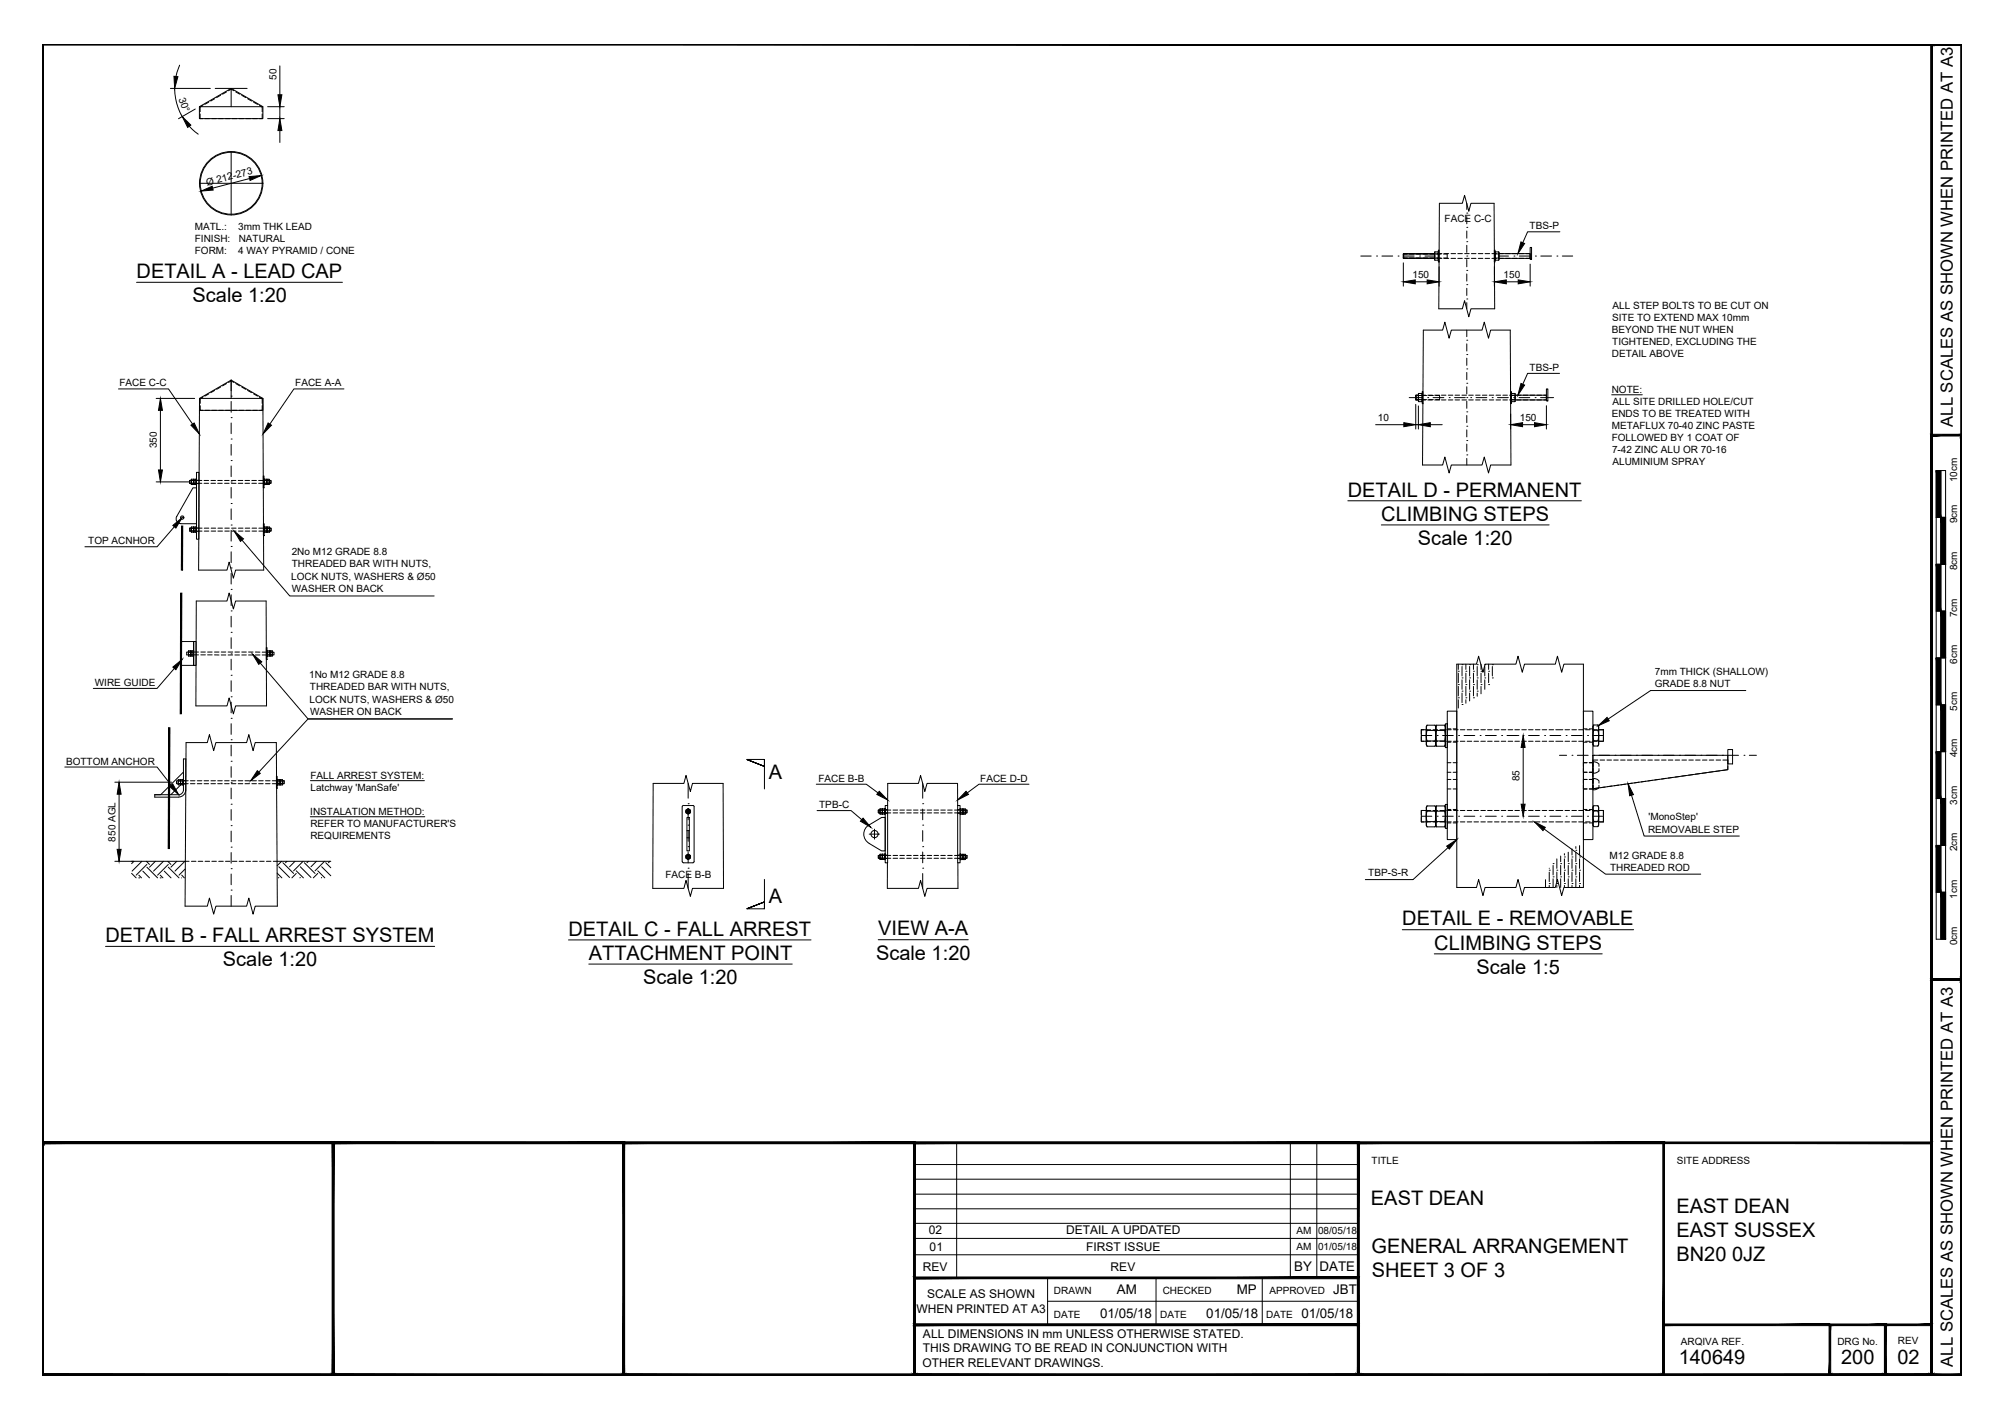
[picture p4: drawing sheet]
<svg xmlns="http://www.w3.org/2000/svg" width="420mm" height="297mm" viewBox="0 0 420 297" stroke-linecap="round" stroke-linejoin="round" font-family="sans-serif">
<!-- layer: TEXT AND DIMENSIONS -->
<g fill="none" stroke="#000" stroke-width=".21">
<path d="M35.7 18.5h8.4M36.6 18.5a11.8 11.8 0 0 0 1.6 5.9M37.6 13.7l-.7 2.3M45.1 18.5h6.7M58.6 13.8v6.1M39.7 26.5l1.8 1.6M40.9 22.8l-3.5 2.1M52.3 37.4l-7.8 2M56.1 24.8h3.4M56.1 22.4h3.4M58.6 22.4v2.4M58.6 27.3v2.5"/>
<path d="M28.6 59.1h43.1M285 53.6h2.2M288.3 53.6h.1M289.4 53.6h2.3M292.8 53.6h.1M293.9 55.1v4.8M293.9 53.6h2.3M296.4 59h2.5M297.3 53.6h.1M298.5 53.6h2.1M301.4 55.9v4M301.5 42.6h4.8l.5-1.7 .8 3.4 .5-1.7h4.8"/>
<path d="M307.2 59.6h.1M307.2 56.6h.1M307.2 53.6h.1M307.2 50.6h.1M307.2 47.6h.1M307.2 44.6h.1M307.2 42.6v1.3M307.2 45.4v1.5M307.2 48.4v1.5M307.2 51.4v1.5M307.2 54.4v1.5M307.2 57.4v1.5"/>
<path d="M313 55.9v4M313.8 53.6h2.2M315.5 59h2.5M317.1 53.6h.1M318.2 53.6h2.3M320.5 55.3v4.6M321.6 53.6h.1M322.7 53.6h2.3M326.1 53.6h.1M326.7 48.6h-6.7l-1.1 2.2M327.2 53.6h2.2M48.4 79.6v2.3"/>
<path d="M298.1 69.2h4.1l.4-1.7 .9 3.3 .5-1.6h6.4l.5-1.7 .9 3.3 .4-1.6h4.1M301.4 64.7h4.9l.5-1.7 .8 3.4 .5-1.7h5M307.2 77.3h.1M307.2 74.3h.1M307.2 71.3h.1M307.2 62.6h.1M307.2 60.4v1.5M307.2 63.4v1.3M307.2 69.2v1.3M307.2 72v1.5M307.2 75v1.5M307.2 78v1.5"/>
<path d="M326.7 78.2h-6.7l-1.1 2.3M24.8 81.5h10.5l5 7.3M32.7 83.5h8.1M33.6 86v12.4M48.4 96.5h.1M48.4 92h.1M48.4 87.5h.1M48.4 83h.1M48.4 84.1v2.3M48.4 88.6v2.2M48.4 93.1v2.3M48.4 97.6v2.2"/>
<path d="M72 81.5h-10.4l-5.1 7.3M288.1 89h5.9M295.2 83.3h2.7M296.5 89h.6M296.5 84.7v5.2M297.1 85v4.9M297.9 97.4h4.3l.4-1.7 .9 3.4 .5-1.7h6.4l.5-1.7 .9 3.4 .4-1.7h4.3M299 83.3h.1M299.6 89h2.5M300.2 83.3h2.2M303.5 83.3h.1M304.7 83.3h2.2"/>
<path d="M307.2 95.3h.1M307.2 92.3h.1M307.2 89.3h.1M307.2 86.3h.1M307.2 83.3h.1M307.2 80.3h.1M307.2 81v1.5M307.2 84v1.5M307.2 87v1.5M307.2 90v1.5M307.2 93v1.5M307.2 96v1.4"/>
<path d="M308 83.3h.1M309.2 83.3h2.2M312.5 83.3h.1M313.7 83.3h2.2M316.4 86.7v3.2M317 83.3h.1M318.2 83.3h2.2M318.9 89h2.5M321.5 83.3h.1M322.7 83.3h2.7M323.9 85v4.9M337.6 82.7h6.4"/>
<path d="M32.7 100.9h7.1M36.5 110.3l-3.6 4.2h-15.1M41.6 119.4h5.9l.5-1.6 .9 3.3 .4-1.7h5.9M48.4 119h.1M48.4 114.5h.1M48.4 110h.1M48.4 105.5h.1M48.4 101h.1M48.4 102.1v2.3M48.4 106.6v2.2M48.4 111.1v2.2M48.4 115.6v2.3"/>
<path d="M50.7 113.1l10 11.7h30.2M282.3 104.9h48.9M289.3 110h35.2M41.1 125.9h6.4l.5-1.7 .9 3.4 .4-1.7h6.4M48.4 137h.1M48.4 132.5h.1M48.4 128h.1M48.4 123.5h.1M48.4 120.1v2.2M48.4 124.6v2.3M48.4 129.1v2.2M48.4 133.6v2.2"/>
<path d="M48.4 138.1v2.2M54.5 138.9l10 11.7h30.3h-30.3l-10.3 11.1M305.1 139.1h4.2l.4-1.6 .9 3.3 .5-1.7h6.4l.5-1.6 .8 3.3 .5-1.7h6.5l.4-1.6 .9 3.3 .5-1.7h4M305.4 139.1v1.1M306.2 139.2h.1M306.2 139.6v2M307 139.1v1.1M307.8 139.2h.1M307.8 139.6v2M308.6 139.1v1.1M309.4 139.2h.1M309.4 139.6v2"/>
<path d="M310.2 139.1v1.1M311 139.2h.1M311 139.6v2M311.8 139.1v1.1M312.6 139.2h.1M312.6 139.6v2M36.5 140l-3.6 4.2h-13.4M39 155.6h4.4l.5-1.7 .9 3.3 .4-1.6h6.5l.4-1.7 .9 3.3 .5-1.6h4.4M41 147.9h6.5l.5-1.7 .9 3.3 .4-1.6h6.5M48.4 159.5h.1M48.4 155h.1M48.4 150.5h.1"/>
<path d="M48.4 146h.1M48.4 141.5h.1M48.4 142.6v2.2M48.4 147.1v2.2M48.4 151.6v2.2M48.4 156.1v2.2M160.1 159.1v1.4l-3.7-1.4 3.7 1.4-3.7-1.4h3.7v6.2M297.7 154.1h2.2M301 154.1h.1M302.1 154.1h2.3M305.4 146.2h.1M305.4 143.4h.1"/>
<path d="M305.4 140.6h.1M305.4 141v2M305.4 143.8v2M305.4 146.6v1.7M305.5 154.1h.1M306.2 147.6h.1M306.2 144.8h.1M306.2 142h.1M306.2 142.4v2M306.2 145.2v2M306.6 154.1h2.3M307 146.2h.1"/>
<path d="M307 143.4h.1M307 140.6h.1M307 141v2M307 143.8v2M307 146.6v.7M307.8 144.8h.1M307.8 142h.1M307.8 142.4v2M307.8 145.2v1.6M308.6 146.2h.1M308.6 143.4h.1M308.6 140.6h.1"/>
<path d="M308.6 141v2M308.6 143.8v2M309.4 144.8h.1M309.4 142h.1M309.4 142.4v2M309.4 145.2v.6M310 154.1h.1M310.2 143.4h.1M310.2 140.6h.1M310.2 141v2M310.2 143.8v1.5M311 142h.1"/>
<path d="M311 142.4v2M311.1 154.1h2.3M311.8 143.4h.1M311.8 140.6h.1M311.8 141v2M312.6 142h.1M314.5 154.1h.1M315.6 154.1h2.3M318 154.1h.1M319 154.1h.1M319 156.6v11.9M320.2 154.1h2.2"/>
<path d="M323.5 154.1h.1M324.6 154.1h2.3M326.6 158.2h1.5M328 154.1h.1M329.1 154.1h2.3M329.3 158.2h.1M330.4 158.2h2.2M332.5 154.1h.1M333.7 154.1h2.1M333.8 158.2h.1M334.9 158.2h2.2M338.3 158.2h.1"/>
<path d="M339.4 158.2h2.2M342.8 158.2h.1M343.9 158.2h2.2M347.3 158.2h.1M348.4 158.2h2.2M351.8 158.2h.1M352.9 158.2h2.2M356.3 158.2h.1M357.4 158.2h2.2M360.8 158.2h.1M361.9 158.2h2.2M365.3 158.2h.1"/>
<path d="M365.7 144.7h-20l-8.9 5.9M366.4 158.2h1.5M13.6 160.7h19.3l3 3.8M24.1 163.9h11.8M24.9 166.4v11.5M48.4 177.5h.1M48.4 173h.1M48.4 168.5h.1M48.4 164h.1M48.4 160.6v2.2M48.4 165.1v2.2M48.4 169.6v2.2"/>
<path d="M48.4 174.1v2.2M48.4 178.6v2.2M65 171.1h24M65 163.5h23.9M136.8 164.1h6.4l.5-1.7 .9 3.4 .4-1.7h6.5M143.6 179.5h1M143.6 170h1M144.1 177.4h.1M144.1 172.8h.1M144.1 168.4h.1M144.1 164.1v3.1M144.1 169.5v2.2"/>
<path d="M144.1 174v2.2M144.1 178.5v2.2M171 164.3h10.4l2.5 1.8M171.1 169.8h7.2l2.2 1.9M182.1 174.7h2.1M183.2 173.7v2.1M185.9 164.1h6.5l.4-1.7 .9 3.4 .5-1.7h6.4M193.3 177.4h.1M193.3 172.8h.1M193.3 168.4h.1M193.3 164.1v3.1M193.3 169.5v2.2"/>
<path d="M193.3 174v2.2M193.3 178.5v2.2M215.5 164.3h-10.5l-2.4 1.8M297.7 171h2.2M301 171h.1M302.1 171h2.3M303.3 177.6l-7.3 6.7h-10M305.5 171h.1M306.6 171h2.3M310 171h.1M311.1 171h2.3M314.5 171h.1"/>
<path d="M315.6 171h2.3M318 171h.1M319 171h.1M320.2 171h2.2M323.4 173.7l12.9 9.4h19.9M323.5 171h.1M324.6 171h2.3M326.1 179.9v2M326.9 179.3v1.2M327.7 179.5h.1M327.7 178.8v.3M327.7 179.9v2"/>
<path d="M328 171h.1M328.5 178.5v2M329.1 171h2.3M329.3 179.5h.1M329.3 177.8v1.3M329.3 179.9v2M330.1 178.1h.1M330.1 177.3v.4M330.1 178.5v2M330.8 179.5h.1M330.8 177.1v2M330.8 179.9v2"/>
<path d="M332.5 171h.1M333.7 171h2.1M341.7 166.6l2.7 8.5h19.9M22.1 198.2h68.9M24.1 180.4h14.7M27.6 182.9l.9 1M28.1 180.4l-.5 .5M29.1 183.9h.1M29.1 183.3l.5 .6M29.7 180.4l-2 2.1M29.9 182.5l1.4 1.4M30.7 180.4l.6 .7"/>
<path d="M30.8 181.7l2.2 2.2M30.8 181.1l-2.3 2.2M32.5 180.4l-1.2 1.3M33.6 183.9h.1M33.6 183.3l.5 .6M34.2 180.4l-2 2.1M34.4 182.5l1.4 1.4M35.1 180.4l.7 .7M35.2 181.7l2.3 2.2M35.2 181.1l-2.2 2.2M37 180.4l-1.2 1.3M38 183.9h.1"/>
<path d="M38.1 183.3l.5 .6M38.7 180.4l-2.1 2.1M38.8 189.8h4.6l.5-1.7 .9 3.4 .4-1.7h6.5l.4-1.7 .9 3.4 .5-1.7h4.6M38.8 182l-1.3 1.3M48.4 186.5h.1M48.4 182h.1M48.4 183.1v2.2M48.4 187.6v2.2M58 180.4h11.3M58 182.9l1 1M58.4 183.8l-.1 .1M58.4 181.6l2.2 2.2"/>
<path d="M59 180.4l-1 1M59.3 180.7l2.2 2.3M60.1 180.4l-.3 .3M61.8 180.4l-1.2 1.2M62 183l-.9 .9M62 182.4l1.5 1.5M62.9 183.8l-.1 .1M62.9 181.6l2.2 2.2M63.5 180.4l-2 2M63.7 180.7l2.3 2.3M64.6 180.4l-.3 .3M66.3 180.4l-1.2 1.2"/>
<path d="M66.6 183l-1 .9M66.6 182.4l1.4 1.5M67.4 183.8l-.1 .1M67.4 181.6l1.9 1.9M68 180.4l-2 2M68.2 180.7l1.1 1.1M69.1 180.4l-.3 .3M119.1 196.9h50.8M136.7 186.1h6.5l.5-1.7 .9 3.4 .4-1.7h6.5M144.1 181.9h.1M144.1 183v3.1M160.1 184.2v6.2h-3.7l3.7-1.5-3.7 1.5 3.7-1.5v1.5"/>
<path d="M183.9 196.9h18.9M185.9 186.1h6.5l.4-1.7 .9 3.4 .5-1.7h6.4M193.3 181.9h.1M193.3 183v3.1M293.7 194.8h48.5M300.4 199.8h35.2M305.1 185.9h4.2l.4-1.7 .9 3.4 .5-1.7h6.4l.5-1.7 .8 3.4 .5-1.7h6.5l.4-1.7 .9 3.4 .5-1.7h4M323.7 184.3v1.6M324.5 185.1h.1M324.5 182.3h.1M324.5 181.9h.1M324.5 182.7v2"/>
<path d="M324.5 185.5v.4M325.3 183.7h.1M325.3 180.9h.1M325.3 181.3v2M325.3 184.1v1.8M326.1 185.1h.1M326.1 182.3h.1M326.1 182.7v2M326.1 185.5v.4M326.9 183.7h.1M326.9 180.9h.1M326.9 181.3v2"/>
<path d="M326.9 184.1v1.8M327.7 185.1h.1M327.7 182.3h.1M327.7 182.7v2M327.7 185.5v.4M328.5 183.7h.1M328.5 180.9h.1M328.5 181.3v2M328.5 184.1v1.8M329.3 185.1h.1M329.3 182.3h.1M329.3 182.7v2"/>
<path d="M329.3 185.5v.4M330.1 183.7h.1M330.1 180.9h.1M330.1 181.3v2M330.1 184.1v1.8M330.8 185.1h.1M330.8 182.3h.1M330.8 182.7v2M330.8 185.5v.4M123.3 202h42.6"/>
</g>
<!-- layer: MEDIUM THICKNESS -->
<path d="M301.5 42.6l-.1 22.1M312.9 42.6l.2 22.1M298.1 69.2l-.2 28.2M316.3 69.2l.2 28.2M41.8 83.5l-.2 35.9M55.1 83.5l.1 35.9M41.1 125.9l-.1 22M55.7 125.9l.1 22M305.1 139.1v46.8M331.6 139.1v46.8M39 155.6l-.2 34.2M57.9 155.6l.2 34.2" fill="none" stroke="#000" stroke-width=".21"/>
<!-- layer: PROPOSED OTHER USER 1 - HIDDEN -->
<g fill="none" stroke="#000" stroke-width=".21">
<path d="M46.2 20l-.8 .4M47.4 19.3l-.8 .4M47.8 19l.6-.3 .6 .3M49.4 19.3l.8 .4M50.6 20l.9 .4M41.9 23.9v.9h.6M42.5 22.1l-.6 .3v1M42.9 24.8h1M43.7 21.4l-.8 .5M44.4 24.8h.9M45 20.7l-.9 .5M45.8 24.8h.9"/>
<path d="M47.2 24.8h1M48.6 24.8h1M50.1 24.8h.9M51.5 24.8h1M51.9 20.7l.8 .5M52.9 24.8h1M53.1 21.4l.8 .5M54.3 22.1l.6 .3v1M54.9 23.9v.9h-.5M293.9 54.1h1M293.9 54.1h.8M293.9 53.2h.8"/>
<path d="M294.9 53.1h-.9l-.1 1M295.2 54.1h.9M295.2 53.2h.9M295.3 54.1h1M295.3 53.1h1M296.6 54.1h1M296.6 53.2h1M296.8 54.1h.9M296.8 53.1h.9M298 54.1h1M298 53.2h1M298.2 54.1h1"/>
<path d="M298.2 53.1h1M299.5 54.1h.9M299.5 53.2h.9M299.6 54.1h1M299.6 53.1h1M300.9 54.1h.9M300.9 53.2h.9M301.1 54.1h.9M301.1 53.1h.9M302.3 54.1h.8M302.3 53.2h.8M302.5 54.1h.9"/>
<path d="M302.5 53.1h.9M303.1 53.1v1M303.9 54.1h1M303.9 53.1h1M305.3 54.1h1M305.3 53.1h1M306.8 54.1h.9M306.8 53.1h.9M308.2 54.1h.9M308.2 53.1h.9M309.6 54.1h1M309.6 53.1h1"/>
<path d="M311.1 54.1h.9M311.1 53.1h.9M312.5 54.1h.9M312.5 53.1h.9M313.9 54.1h1M313.9 53.1h1M315.3 54.1h1M315.3 53.1h1M316.8 54.1h.9M316.8 53.1h.9M318.2 54.1h1M318.2 53.1h1"/>
<path d="M319.6 53.1h.9v1h-.9M41.9 85v1h.6M42.5 83.2l-.6 .3v1M43 86h.9M43.7 82.5l-.8 .5M44.4 86h.9M45 81.8l-.9 .5M45.8 86h1M46.2 81.1l-.8 .5M47.2 86h1M47.4 80.3l-.8 .5M47.9 80.1l.5-.3 .6 .3"/>
<path d="M48.7 86h.9M49.4 80.3l.8 .5M50.1 86h.9M50.6 81.1l.9 .5M51.5 86h1M51.9 81.8l.8 .5M52.9 86h1M53.1 82.5l.8 .5M54.3 83.2l.6 .3v1M54.9 85v1h-.5M296.5 83.7l.6 .1M296.5 83.7h.9"/>
<path d="M296.5 82.8h.9M297.1 82.8h-.6v.9M297.6 83.8h1M297.6 82.8h1M297.8 83.7h1M297.8 82.8h1M299 83.8h1M299 82.8h1M299.3 83.7h.9M299.3 82.8h.9M300.5 83.8h.9M300.5 82.8h.9"/>
<path d="M300.7 83.7h.8M300.7 82.8h.8M301.5 82.8v1M301.9 83.8h1M301.9 82.8h1M303.3 83.8h1M303.3 82.8h1M304.8 83.8h.9M304.8 82.8h.9M306.2 83.8h1M306.2 82.8h1M307.6 83.8h1"/>
<path d="M307.6 82.8h1M309.1 83.8h.9M309.1 82.8h.9M310.5 83.8h.9M310.5 82.8h.9M311.9 83.8h1M311.9 82.8h1M313.3 83.8h1M313.3 82.8h1M314.8 83.8h.9M314.8 82.8h.9M316.2 83.8h.9"/>
<path d="M316.2 82.8h.9M317.6 83.8h1M317.6 82.8h1M319.1 83.8h.9M319.1 82.8h.9M320.5 83.8h.9M320.5 82.8h.9M321.9 83.8h1M321.9 82.8h1M323.3 82.8h.6v1h-.6M40.8 100.6h-1.1v.6h1.1M40.9 110.6h-1.2v.7h1.2"/>
<path d="M41.2 110.6h.5M41.2 100.6h.5M41.2 101.3h.5M41.3 100.6h1M41.3 101.2h1M41.4 110.6h.9M42.3 111.3h-1.1M42.7 100.6h1M42.7 101.2h1M42.8 111.3h.9M42.8 110.6h.9M44.2 100.6h.9"/>
<path d="M44.2 101.2h.9M44.2 111.3h1M44.2 110.6h1M45.6 100.6h1M45.6 101.2h1M45.6 111.3h1M45.6 110.6h1M47 100.6h1M47 101.2h1M47.1 111.3h.9M47.1 110.6h.9M48.5 100.6h.9"/>
<path d="M48.5 101.2h.9M48.5 111.3h1M48.5 110.6h1M49.9 100.6h.9M49.9 101.2h.9M49.9 111.3h1M49.9 110.6h1M51.3 100.6h1M51.3 101.2h1M51.4 111.3h.9M51.4 110.6h.9M52.8 100.6h.9"/>
<path d="M52.8 101.2h.9M52.8 111.3h.9M52.8 110.6h.9M54.2 100.6h.9M54.2 101.2h.9M54.2 111.3h1M54.2 110.6h1M55.6 100.6h1.2v.6h-1.2M55.7 110.6h1.1v.7h-1.1M40.2 136.6h-1.1v.6h1.1M40.6 136.6h1M40.6 137.2h1"/>
<path d="M42.1 136.6h.9M42.1 137.2h.9M43.5 136.6h.9M43.5 137.2h.9M44.9 136.6h1M44.9 137.2h1M46.3 136.6h1M46.3 137.2h1M47.8 136.6h.9M47.8 137.2h.9M49.2 136.6h1M49.2 137.2h1"/>
<path d="M50.6 136.6h1M50.6 137.2h1M52.1 136.6h.9M52.1 137.2h.9M53.5 136.6h.9M53.5 137.2h.9M54.9 136.6h1M54.9 137.2h1M56.4 136.6h1v.6h-1M297.7 154.3v1h.5M298.2 152.9h-.5v.9M298.7 152.9h1"/>
<path d="M298.7 155.3h1M300.2 152.9h.9M300.2 155.3h.9M301.6 152.9h.9M301.6 155.3h.9M303 152.9h1M303 155.3h1M303.1 152.7h.8M303.1 155.5h.8M303.1 159.8h.8M304.4 152.7h.7M304.4 155.5h.7"/>
<path d="M304.4 159.8h.7M304.4 152.9h1M304.4 155.3h1M305.9 152.9h.9M305.9 155.3h.9M307.3 152.9h1M307.3 155.3h1M308.7 152.9h1M308.7 155.3h1M310.2 152.9h.9M310.2 155.3h.9M311.6 152.9h.9"/>
<path d="M311.6 155.3h.9M313 152.9h1M313 155.3h1M314.4 152.9h1M314.4 155.3h1M315.9 152.9h.9M315.9 155.3h.9M317.3 152.9h.9M317.3 155.3h.9M318.7 152.9h1M318.7 155.3h1M320.2 152.9h.9"/>
<path d="M320.2 155.3h.9M321.6 152.9h.9M321.6 155.3h.9M323 152.9h1M323 155.3h1M324.4 152.9h1M324.4 155.3h1M325.9 152.9h1.4M325.9 155.3h1.4M327.8 152.9h.9M327.8 155.3h.9M329.2 152.9h1"/>
<path d="M329.2 155.3h1M330.7 152.9h.9M330.7 155.3h.9M331.6 159.8h.8h-.8v.7M331.6 152.7h.8M331.6 155.5h.8M332.1 152.9h.9M332.1 155.3h.9M332.9 152.7h.7M332.9 155.5h.7M332.9 159.8h.7v1.5M333.5 152.9h1"/>
<path d="M333.5 155.3h1M334.7 159.2h-1.1v.7M334.9 152.9h.9v.9M335.1 159.2h1M335.8 154.3v1h-.9M336.6 159.2h.9M338 159.2h.9M339.4 159.2h1M340.9 159.2h.9M342.3 159.2h.9M343.7 159.2h1M345.2 159.2h.9"/>
<path d="M346.6 159.2h.9M348 159.2h1M349.4 159.2h1M350.9 159.2h.9M352.3 159.2h.9M353.7 159.2h1M355.1 159.2h1M356.6 159.2h.9M358 159.2h1M359.4 159.2h1M360.9 159.2h1v.8M38 163.6h-1v.6h1"/>
<path d="M38.4 163.5l1 .1M38.4 164.2h.5M38.5 164.2h.9M39.9 163.6h.9M39.9 164.2h.9M41.3 163.6h1M41.3 164.2h1M42.7 163.6h1M42.7 164.2h1M44.2 163.6h.9M44.2 164.2h.9M45.6 163.6h1"/>
<path d="M45.6 164.2h1M47 163.6h1M47 164.2h1M48.5 163.6h.9M48.5 164.2h.9M49.9 163.6h.9M49.9 164.2h.9M51.3 163.6h1M51.3 164.2h1M52.8 163.6h.9M52.8 164.2h.9M54.2 163.6h.9"/>
<path d="M54.2 164.2h.9M55.6 163.6h1M55.6 164.2h1M57 163.6h1M57 164.2h1M58.5 163.6h1v.6h-1M143.9 174h.5M143.9 175.5h.5M185.2 179.2h-1.2v.6h1.2M185.2 169.7h-1.2v.6h1.2M185.4 169.6h.5M185.4 170.3h.5"/>
<path d="M185.4 179.1h.5M185.6 179.2h1M185.6 170.3h1M185.6 169.7h1M186.6 179.8h-1.2M187.1 179.8h.9M187.1 179.2h.9M187.1 170.3h.9M187.1 169.7h.9M188.5 179.8h.9M188.5 179.2h.9M188.5 170.3h.9"/>
<path d="M188.5 169.7h.9M189.9 179.8h1M189.9 179.2h1M189.9 170.3h1M189.9 169.7h1M191.3 179.8h1M191.3 179.2h1M191.3 170.3h1M191.3 169.7h1M192.8 179.8h.9M192.8 179.2h.9M192.8 170.3h.9"/>
<path d="M192.8 169.7h.9M194.2 179.8h.9M194.2 179.2h.9M194.2 170.3h.9M194.2 169.7h.9M195.6 179.8h1M195.6 179.2h1M195.6 170.3h1M195.6 169.7h1M197 179.8h1M197 179.2h1M197 170.3h1"/>
<path d="M197 169.7h1M198.5 179.8h.9M198.5 179.2h.9M198.5 170.3h.9M198.5 169.7h.9M199.9 179.8h1.2M199.9 179.2h1M199.9 170.3h1M199.9 169.7h1M200.6 169.6h.5M200.6 170.3h.5M200.6 179.1h.5"/>
<path d="M201.3 179.2h1.2v.6h-1.2M201.3 169.7h1.2v.6h-1.2M297.7 171.2v1h.5M298.2 169.8h-.5v.9M298.7 169.8h1M298.7 172.2h1M300.2 169.8h.9M300.2 172.2h.9M301.6 169.8h.9M301.6 172.2h.9M303 169.8h1M303 172.2h1"/>
<path d="M303.1 172.4h.8M303.1 169.6h.8M303.1 165.3h.8M303.1 163.3h.8M303.1 161.8h.8M304.4 172.4h.7M304.4 169.6h.7M304.4 165.3h.7M304.4 163.3h.7M304.4 161.8h.7M304.4 169.8h1M304.4 172.2h1"/>
<path d="M305.9 169.8h.9M305.9 172.2h.9M307.3 169.8h1M307.3 172.2h1M308.7 169.8h1M308.7 172.2h1M310.2 169.8h.9M310.2 172.2h.9M311.6 169.8h.9M311.6 172.2h.9M313 169.8h1M313 172.2h1"/>
<path d="M314.4 169.8h1M314.4 172.2h1M315.9 169.8h.9M315.9 172.2h.9M317.3 169.8h.9M317.3 172.2h.9M318.7 169.8h1M318.7 172.2h1M320.2 169.8h.9M320.2 172.2h.9M321.6 169.8h.9M321.6 172.2h.9"/>
<path d="M323 169.8h1M323 172.2h1M324.4 169.8h1M324.4 172.2h1M325.9 169.8h1.4M325.9 172.2h1.4M327.8 169.8h.9M327.8 172.2h.9M329.2 169.8h1M329.2 172.2h1M330.7 169.8h.9M330.7 172.2h.9"/>
<path d="M331.6 161v.8h.8h-.8M331.6 164.5v.8h.8h-.8M331.6 163.3h.8h-.8v.7M331.6 172.4h.8M331.6 169.6h.8M332.1 169.8h.9M332.1 172.2h.9M332.9 172.4h.7M332.9 169.6h.7M332.9 163.3h.7M333.5 169.8h1M333.5 172.2h1"/>
<path d="M333.6 164.6v.6l1.2-.1M333.6 160.5v-.9l1.1 .3 .2 .1v.5M333.6 164v-.9l1.1 .3 .2 .2v.4M333.6 161.8v.9M333.6 163.2v.9M334.9 161a.88 .88 0 0 1-1 1h-.3v-1v.8h-.7h.7M334.9 164.5v.5l-.7 .4-.6 .1v-1v.8h-.7h.7M334.9 169.8h.9v.9M335.8 171.2v1h-.9M336.2 164.9l-.9 .1M337.6 164.7l-.9 .1M339 164.5l-.9 .1"/>
<path d="M340.5 164.3l-1 .1M341.9 164.1l-1 .1M343.3 163.9l-1 .1M344.7 163.7l-.9 .1M346.1 163.4l-.9 .2M347.5 163.3l-.9 .1M348.9 163l-.9 .2M350.4 162.9l-1 .1M351.8 162.7l-1 .1M353.2 162.5l-1 .1M354.6 162.3l-.9 .1M356 162.1l-.9 .1"/>
<path d="M357.4 161.9l-.9 .1M358.8 161.6l-.9 .2M360.3 161.5l-1 .1M361.9 160.5v.7l-1.2 .2M38.8 180.4h.8M40.1 180.4h.9M41.5 180.4h1M43 180.4h.9M44.4 180.4h.9M45.8 180.4h1M47.2 180.4h1M48.7 180.4h.9"/>
<path d="M50.1 180.4h.9M51.5 180.4h1M52.9 180.4h1M54.4 180.4h.9M55.8 180.4h1M57.2 180.4h.8"/>
</g>
<!-- layer: PROPOSED OTHER USER 1 -->
<g fill="none" stroke="#000" stroke-width=".21">
<path d="M48.4 18.5v3.9M41.8 22.4l6.6-3.9 6.7 3.9v2.4h-13.3zM41.8 38.4h13.3M41.8 22.4h13.3M48.4 31.8v13.2M293.9 54.1h.1M294 53.2h6.5v.9h-6.5zM294 53.1v1h6.5M294 53.1v1M294 53.1h6.5M300.6 53.2h.6l.1 .3-.1 .6h-.6M300.6 52.8l.7 .1-.1 1.6h-.6l-.1-.1z"/>
<path d="M300.6 53.2v.9M300.6 52.7v.5M300.6 54.1v.4M301.2 52.7v.5M301.2 54.1v.4M301.3 52.4h.1v2.5h-.1zM313 52.4h.1v2.5h-.1zM313.2 53.2h.7v.3v.6h-.7M313.2 52.8l.8 .1-.1 1.6h-.7l-.1-.1zM313.2 52.7v.5M313.2 54.1v.4M313.2 53.2v.9"/>
<path d="M313.9 52.7v.5M313.9 54.1v.4M314 53.1h6.5v1h-6.5zM320.5 51.8h.3v2.5h-.3zM48.4 79.6v3.9M41.2 99h.5v13.9h-.5zM41.8 83.5l6.6-3.9 6.7 3.9v2.5h-13.3zM41.8 83.5h13.3M55.1 99.7h.2v2.5h-.2zM296.5 83.7h.1M296.6 82.8h.5v.9h-.5zM296.6 82.8l-.1 .9 .6 .1"/>
<path d="M296.6 82.8v1M296.6 82.8h.5M297.1 82.4l.8 .1v1.5l-.8 .1M297.1 82.4v1.7M297.1 82.8h.7M297.1 82.8v.9h.7M297.1 82.4v.4M297.1 83.7v.4M297.8 82.4v1.3M297.8 83.7v.4M297.9 82h.1v2.5h-.1zM316.4 82h.2v2.5h-.2z"/>
<path d="M316.6 82.4h.7M316.6 84.1h.7M316.6 82.4v1.7M316.6 82.8v.9h.7M316.6 82.4v.4M316.6 83.7v.4M317.3 82.4v1.7M317.3 82.4v.4h-.7M317.3 83.7v.4M317.3 82.8v.9M317.3 82.8h6.6v1h-6.6zM323.9 81.5h.3v2.5h-.3z"/>
<path d="M37.9 109.7a1 1 0 0 1-.9-1.5l3.4-6h.8v7.5h-3.3M39.7 100.6h.4v.6h-.4zM39.7 110.6h.4v.7h-.4zM40.1 110.4h.4M40.1 111.5h.4M40.1 111.2h.4M40.1 100.4h.4M40.1 101.5h.4M40.1 101.2h.4M40.1 100.4v1.1M40.1 110.4v1.1M40.1 111.2v-.5h.4v.5"/>
<path d="M40.1 100.7v.5M40.1 110.4v.3M40.1 111.2v.3M40.1 100.4v.3h.4v-.3M40.1 101.2v.3M40.5 110.4v.3M40.5 111.2v.3M40.5 101.2v.3M40.5 110.4l.1 .1M40.5 100.4l.1 .1M40.5 100.7v.5M40.6 100.5v.9"/>
<path d="M40.6 110.5v.9M40.6 111.4l-.1 .1M40.6 101.4v.1M40.6 101.4l-.1 .1M40.6 111.4v.1M40.6 110.7h.4v.5M40.6 110.4h.4M40.6 111.5h.4M40.6 100.4h.4M40.6 101.5h.4M40.6 100.4v.1M40.6 110.4v.1"/>
<path d="M40.6 100.4v.3h.4v-.3M40.6 110.4v.3M40.6 100.7v.5M40.6 110.7v.5M41 101.2v.3M41 110.4v.3M41 111.2v.3M41 101.2h-.4v.3M41 111.2h-.4v.3M41 100.4v1.1M41 110.4v1.1M41 100.7v.5"/>
<path d="M41.1 100.3l.1 1.3zM41.1 110.3l.1 1.3zM55.2 109.7h.1v2.5h-.1zM55.3 100.3l.1 1.3zM55.3 110.3l.1 1.3zM55.4 100.7h.4M55.4 101.2h.4M55.4 100.7v.8M55.4 100.4v.3M55.5 110.7h.4v.5M55.5 111.2h.4M55.5 110.7v.8"/>
<path d="M55.5 110.4v.3M55.8 100.7l.1 .8M55.9 100.4v.3M55.9 110.4v.3M55.9 111.2v.3M55.9 100.5h-.5v.9h.5M55.9 110.4l-.5 .1v.9l.5 .1M55.9 110.4v.1M55.9 100.5v.9M55.9 101.4l.5 .1M55.9 110.5v.9M55.9 111.4v.1"/>
<path d="M55.9 111.4l.1 .1M55.9 101.2h.5M56 100.7v.8M56 100.4v.3M56 110.4h.4M56 111.5h.4M56 111.2h.4M56 110.4l-.1 .1M56 110.4v.3M56 111.2v.3M56 111.2v-.5h.4v.5M56.4 100.4v.3h-.5"/>
<path d="M56.4 101.2v.3M56.4 100.4l-.5 .1M56.4 100.4v1.1M56.4 100.7v.5M56.4 110.4v.3M56.4 111.2v.3M56.4 100.6h.4v.6h-.4zM56.4 110.4v1.1M56.4 110.6h.4v.7h-.4zM37.9 134.4h2.7v5h-2.7zM39.5 136.3v1.1h.5M39.5 136.3h.4"/>
<path d="M39.5 136.3v.3h.4M39.5 136.6v.5M39.9 136.3v.3M39.9 137.1v.3M39.9 137.2l-.4-.1v.3M39.9 136.3l.1 .1M39.9 136.6v.5M40 136.4v1M40 136.6v.5M40 136.3h.4M40 136.6h.4M40 137.2h.4"/>
<path d="M40 136.3v.1M40 136.3v.3M40 137.1v.3M40.4 136.3l.1 1.1h-.5M40.4 136.6v.5M40.4 136.3v.3M40.4 137.1v.3M40.5 136.3h.1v1.2h-.1zM40.6 134.4h.5v5h-.5zM55.8 135.7h.1v2.5h-.1zM55.9 136.3h.1v1.2h-.1zM56.1 136.3h.4"/>
<path d="M56.1 136.6h.4M56.1 136.3l-.1 1.1h.5M56.1 137.2h.4M56.1 136.3v.3M56.1 137.1v.3M56.1 136.6v.5M56.5 136.3v.3M56.5 137.1v.3M56.5 136.3v.1M56.5 136.6v.5M56.5 136.4v1M56.6 136.6v.5"/>
<path d="M56.6 136.6h.4v.4v.1l-.4 .1M56.6 136.3l.4 .1v1h-.5M56.6 136.3l-.1 .1M56.6 136.3v.3M56.6 137.1v.3M57 136.3v.3M57 137.1v.3M297.7 152.9h1v2.4h-1zM298.9 151.9a.96 .96 0 0 0 0 1.1M298.9 155.2a.96 .96 0 0 0 0 1.1M300.6 153h-1.7l-.2 .9 .2 1.3h1.7M300.6 151.9h-1.7l-.2 .3v3.8l.2 .3h1.7"/>
<path d="M300.6 151.9l.1 .3M300.6 153l.1 .9-.1 1.3M300.6 151.9a.96 .96 0 0 1 0 1.1M300.6 155.2a.96 .96 0 0 1 0 1.1M300.7 152.2v3.8M300.7 156l.2 .3h1.7M300.7 156l-.1 .3M300.9 153h1.7M300.9 155.2h1.7M300.9 151.9a.98 .98 0 0 0 0 1.1l-.2 1.3a1.54 1.54 0 0 1 0 1.5l.2 .5M302.6 153l.1 .9-.1 1.3M302.6 151.9l.1 .3v3.8l-.1 .3"/>
<path d="M302.6 151.9h-1.7l-.2 .3M302.6 151.9a.96 .96 0 0 1 0 1.1M302.6 155.2a.96 .96 0 0 1 0 1.1M302.7 151.6h.4v5h-.4zM303.1 149h2v26.9h-2zM331.6 149h2v26.9h-2zM333.6 158.2h28.3v3l-28.3 4zM333.8 151.9h.9M333.8 153h.9M333.8 156.3h.9M333.8 155.2h.9M333.8 151.9l-.2 .3v3.8l.2 .3"/>
<path d="M333.8 151.9a.96 .96 0 0 0 0 1.1M333.8 155.2a.96 .96 0 0 0 0 1.1M333.8 153l-.1 .8 .1 1.4M334.7 153l.1 .8-.1 1.4M334.7 151.9l.1 .3v3.8l-.1 .3M334.7 151.9a.96 .96 0 0 1 0 1.1M334.7 155.2a.96 .96 0 0 1 0 1.1M334.8 152.9h1v2.4h-1zM361.9 157h1v3h-1zM32.4 166.5v.5h5M32.4 166.5h5M37.4 163.6v.5"/>
<path d="M37.4 163.6h.4v.3v.2h-.4M37.4 163.3l.4 .1M37.4 163.3v1.1M37.4 163.3v.3M37.4 164.1v.3M37.4 166.5a1.01 1.01 0 0 0 1-1v-6.5h.5v6.5a1.49 1.49 0 0 1-1.5 1.5M37.8 163.3v.3M37.8 164.1v.3M37.8 164.3l-.4 .1M37.8 163.4v.9M37.8 164.3l.1 .1M37.9 163.3h.4"/>
<path d="M37.9 163.6h.4M37.9 164.4h.4M37.9 163.3l-.1 .1M37.9 164.1h.4M37.9 163.6v.5M37.9 163.3v.3M37.9 164.1v.3M38.3 163.3v.3M38.3 164.1v.3M38.3 163.3v1.1M38.3 163.6v.5M38.3 163.2h.1v1.3h-.1z"/>
<path d="M38.4 161.7l-4.7 4.8h-1.3M38.4 163.9l-2.6 2.6M57.9 162.6h.1v2.5h-.1zM58 163.3h.2v1.2h-.2zM58.2 163.6h.4M58.2 164.1h.4M58.2 163.3v1.1M58.6 163.3v.3M58.6 164.1v.3M58.6 163.3l-.4 .1v1h.4M58.6 163.3l.1 .1M58.6 163.6v.5"/>
<path d="M58.7 163.4v1M58.7 164.4h-.1M58.7 164.4h.1M58.7 163.3h.4M58.7 163.6h.4M58.7 164.4h.4M58.7 164.1h.4M58.7 163.3v.1M58.7 163.3v.3M58.7 164.1v.3M58.7 163.6v.5M59.1 163.3v1.1"/>
<path d="M59.1 163.3v.3M59.1 164.1v.3M59.1 163.6v.5M59.1 163.6h.4v.6h-.4zM143.1 168.7h2M143.1 168.7l-.2 .3v11.5l.2 .2M143.6 169.7l.5-.3 .5 .3v.6l-.5 .2-.5-.2zM143.6 179.2l.5-.3 .5 .3v.6l-.5 .2-.5-.2zM143.9 171.2h.5v7h-.5zM144.3 169.7a.35 .35 0 0 0-.5 .2 .35 .35 0 0 0 .4 .4 .35 .35 0 0 0 .3-.5M144.3 179.2a.35 .35 0 0 0-.5 .2 .35 .35 0 0 0 .4 .4 .35 .35 0 0 0 .3-.5M145.1 168.7l.3 .3v11.5l-.3 .2"/>
<path d="M181.7 173.1l3-1.9h.7v7h-.7l-2.7-1.5a2.26 2.26 0 0 1-.3-3.6zM184 179.2h.3v.6h-.3zM184 169.7h.3v.6h-.3zM184.3 179.2h.5M184.3 178.9h.5M184.3 179.8h.5M184.3 178.9v1.1M184.3 170.3h.5M184.3 169.7h.5M184.4 169.7v.8M184.4 178.9v.9M184.4 179.7v.3"/>
<path d="M184.4 169.4v.3M184.8 178.9v.9M184.8 179.7v.3M184.8 169.4v.3M184.8 178.9v.1M184.8 169.7v.8M184.8 169.5v1M184.8 179v1M184.8 169.5h.5v1h-.5M184.8 180h.1M184.8 169.5h-.5v1h.5M184.9 179.2h.4"/>
<path d="M184.9 178.9h.4M184.9 178.9l-.1 .1M184.9 170.3h.4M184.9 178.9v.3M184.9 169.4v.3h.4M184.9 170.2v.3M184.9 179.2v.6M184.9 169.7v.6M185.3 179.8l-.4-.1v.3M185.3 178.9v1.1M185.3 169.7v.8M185.3 178.9v.9"/>
<path d="M185.3 179.7v.3M185.3 169.4v.3M185.3 169.4h.1v1.2h-.1zM185.3 178.9h.1v1.2h-.1zM185.4 168.7h.5v12h-.5zM200.6 168.7h.5v12h-.5zM201.1 178.9h.1v1.2h-.1zM201.1 169.4h.1v1.2h-.1zM201.2 179.8h.4M201.2 169.5v1.1M201.2 169.5h.4M201.2 169.7h.4"/>
<path d="M201.2 170.6h.4M201.2 178.9v.3h.4M201.2 179.8v.2M201.2 169.4v.3M201.3 179.2v.6M201.3 169.7v.6M201.6 170.3h-.4v.2M201.6 169.5h.1M201.6 179.2l.1 .8M201.7 178.9v.3M201.7 169.4l-.1 .9M201.7 170.3v.2"/>
<path d="M201.7 179h.5l-.1 1.1-.4-.1M201.7 169.5v1M201.7 179v1M201.7 179h-.5v1.1l.5-.1M201.7 170.5l.4 .1M201.7 170.5l-.1 .1M201.7 179.2h.4M201.7 179.8h.4M201.7 169.7h.4M201.7 170.3h.4M201.7 178.9v1.1M201.7 169.4v1.1"/>
<path d="M202.1 178.9v.3M202.1 169.4v.3M202.1 170.3v.2M202.1 169.5v1.1M202.1 169.5h-.4M202.1 179.2v.8M202.1 169.7v.6M202.2 179.2h.3v.6h-.3zM202.2 169.7h.3v.6h-.3zM297.7 169.8h1v2.4h-1zM298.9 168.8a.96 .96 0 0 0 0 1.1M298.9 172.1a.96 .96 0 0 0 0 1.1"/>
<path d="M300.6 169.9h-1.7l-.2 .9 .2 1.3h1.7M300.6 168.8h-1.7l-.2 .3v3.8l.2 .3h1.7M300.6 168.8l.1 .3M300.6 169.9l.1 .9-.1 1.3M300.6 168.8a.96 .96 0 0 1 0 1.1M300.6 172.1a.96 .96 0 0 1 0 1.1M300.7 169.1v3.8M300.7 172.9l.2 .3h1.7M300.7 172.9l-.1 .3M300.9 169.9h1.7M300.9 172.1h1.7M300.9 168.8a.94 .94 0 0 0 0 1.1l-.2 1.3a1.54 1.54 0 0 1 0 1.4l.2 .6"/>
<path d="M302.6 169.9l.1 .9-.1 1.3M302.6 168.8l.1 .3v3.8l-.1 .3M302.6 168.8h-1.7l-.2 .3M302.6 168.8a.96 .96 0 0 1 0 1.1M302.6 172.1a.96 .96 0 0 1 0 1.1M302.7 168.5h.4v5h-.4zM333.8 168.8h.9M333.8 168.8l-.2 .3v3.8l.2 .3M333.8 169.9h.9M333.8 173.2h.9M333.8 172.1h.9M333.8 168.8a.96 .96 0 0 0 0 1.1"/>
<path d="M333.8 172.1a.96 .96 0 0 0 0 1M333.8 169.9l-.1 .9 .1 1.3M334.7 169.9l.1 .9-.1 1.3M334.7 168.8l.1 .3v3.8l-.1 .3M334.7 168.8a.96 .96 0 0 1 0 1.1M334.7 172.1a.96 .96 0 0 1 0 1M334.8 169.8h1v2.4h-1zM143.1 180.7h2M184.3 180h.5M184.9 180h.4"/>
<circle cx="48.4" cy="38.4" r="6.6"/>
<circle cx="48.4" cy="38.4" r="6.5"/>
<circle cx="38.2" cy="108.4" r=".35"/>
<circle cx="144.1" cy="179.5" r=".35"/>
<circle cx="144.1" cy="170" r=".35"/>
<circle cx="144.1" cy="179.5" r=".5"/>
<circle cx="144.1" cy="170" r=".5"/>
<circle cx="144.1" cy="170" r=".31"/>
<circle cx="144.1" cy="179.5" r=".31"/>
<circle cx="183.2" cy="174.7" r=".75"/>
</g>
<!-- layer: TEXT AND DIMENSIONS -->
<g fill="#000" stroke="#000" stroke-width=".21">
<path d="M36.4 16l.9 .1-.7 2.4zM58.2 19.9h.8l-.4 2.5zM38.2 24.4l1.8 1.8-.7 .5zM42.1 40l2.3-1 .2 .8zM52.2 37l2.5-.2-2.3 1zM58.6 24.8l.4 2.5h-.8zM293.9 59l2.5-.4v.9zM298.9 58.6l2.5 .4-2.5 .5zM313 59l2.5-.4v.9zM318 58.6l2.5 .4-2.5 .5zM318.6 50.7l.7 .3-1.4 2.1zM33.6 83.5l.4 2.5h-.8z"/>
<path d="M33.2 98.4h.8l-.4 2.5zM40 89.1l.7-.5 1 2.3zM56.2 88.6l.7 .5-1.8 1.8zM294 88.5l2.5 .5-2.5 .4zM297.1 89l2.5-.5v.9zM316.4 89l2.5-.5v.9zM318.6 80.3l.7 .4-1.4 2.1zM321.4 88.5l2.5 .5-2.5 .4zM36.2 110.1l1.9-1.7-1.3 2.2zM49.1 111.3l1.9 1.6-.6 .5zM36.2 139.7l1.9-1.6-1.3 2.2zM52.9 137l1.9 1.6-.6 .6z"/>
<path d="M319 154.1l.4 2.5h-.8zM334.8 152l1.8-1.7 .5 .7zM24.9 163.9l.5 2.5h-.9zM24.5 177.9h.9l-.5 2.5zM35.5 164.8l.7-.5 1.2 2.2zM53.9 161.4l.6 .6-2 1.6zM180.8 171.4l1.6 1.9-2.2-1.3zM184.2 165.8l1.7 1.8-2.3-1.2zM202.3 165.8l.5 .6-2.2 1.2zM303 177.2l2.1-1.3-1.5 2zM318.6 168.5h.8l-.4 2.5zM321.4 172.2l2.3 1.1-.5 .7z"/>
<path d="M341 164.2l1.1 2.3-.8 .2z"/>
<path d="M38 110.2l.2 9.2 .1-9.2zM38 110.2l.2 9.2h-.2z"/>
<path d="M37.8 124.2l-.1 25.3h.3zM37.8 124.2h.3l-.1 25.3z"/>
<path d="M35.3 152.5l-.1 25.3h.3zM35.3 152.5h.3l-.1 25.3z"/>
</g>
<!-- layer: TEMP -->
<path d="M136.8 164.1l-.1 22M151.5 164.1v22M185.9 164.1v4.6M200.6 164.1v4.6M185.9 180.7v5.4M200.6 180.7v5.4" fill="none" stroke="#000" stroke-width=".21"/>
<!-- layer: 0 -->
<g fill="none" stroke="#000" stroke-width=".21">
<path d="M405.5 98.6h2v98.1h-2zM406.5 98.6v98.1M405.5 118.2h2M405.5 108.4h2M405.5 137.8h2M405.5 128h2M405.5 157.5h2M405.5 147.7h2M405.5 177.1h2M405.5 167.3h2M405.5 186.9h2M200.4 239.4v28.3"/>
<path d="M270.3 239.4v28.3M275.8 239.4v28.3M191.5 250.1h93M191.5 247h93M191.5 243.9h93M191.5 256.3h93M191.5 253.2h93M191.5 259.4h93M191.5 262.8h93M219.4 267.7v9.8M219.4 272.6h65.1M242.1 267.7v9.8"/>
<path d="M264.4 267.7v9.8"/>
</g>
<g fill="#000" stroke="#000" stroke-width=".21">
<path d="M8.9 9.3l.2 .1h401.6zM8.9 9.3h402l-.2 .1z"/>
<path d="M404.4 9.3l.3 .1zM404.4 9.3l.3 .1-.3 278.6zM404.7 9.4l-.3 278.6 .3-.1zM404.4 288l.3-.1z"/>
<path d="M404.6 9.3l.1 .1h6zM404.6 9.3h6.3l-.2 .1z"/>
<path d="M410.7 9.4v278.5l.2-278.6zM410.9 9.3v278.7l-.2-.1z"/>
<path d="M410.7 9.4v278.5l.2-278.6zM410.9 9.3v278.7l-.2-.1z"/>
<path d="M404.4 91l.3 .3 6.2-.3zM404.7 91.3l6.2-.3-.2 .3zM410.9 91l-.2 .3z"/>
<path d="M404.4 91l.3 114v-113.7zM404.4 91l.3 114-.3 .3z"/>
<path d="M405.5 98.6l1 9.8v-9.8zM405.5 98.6l1 9.8h-1z"/>
<path d="M410.9 91.1l-.2 .2 .2 113.9zM410.7 91.3l.2 113.9-.2-.2zM410.7 205l.2 .3zM404.7 205h6l.2 .3zM404.7 205l-.3 .3h6.5z"/>
<path d="M405.5 118.2l1 9.8v-9.8zM405.5 118.2l1 9.8h-1z"/>
<path d="M406.5 108.4l1 9.8v-9.8zM406.5 108.4l1 9.8h-1z"/>
<path d="M405.5 137.8l1 9.8v-9.8zM405.5 137.8l1 9.8h-1z"/>
<path d="M406.5 128l1 9.8v-9.8zM406.5 128l1 9.8h-1z"/>
<path d="M405.5 157.5l1 9.8v-9.8zM405.5 157.5l1 9.8h-1z"/>
<path d="M406.5 147.6l1 9.9v-9.9zM406.5 147.6l1 9.9h-1z"/>
<path d="M405.5 177.1l1 9.8v-9.8zM405.5 177.1l1 9.8h-1z"/>
<path d="M406.5 167.3l1 9.8v-9.8zM406.5 167.3l1 9.8h-1z"/>
<path d="M406.5 186.9l1 9.8v-9.8zM406.5 186.9l1 9.8h-1z"/>
<path d="M404.4 205l.3 .3 6.2-.3zM404.7 205.3l6.2-.3-.2 .3zM410.9 205l-.2 .3z"/>
<path d="M410.9 205.1l-.2 .2 .2 82.7zM410.7 205.3l.2 82.7-.2-.1zM410.7 287.9l.2 .1z"/>
<path d="M8.9 239.2l.2 .4zM8.9 239.2l395.5 .4h-395.3zM8.9 239.2l395.5 .4 .3-.4z"/>
<path d="M9.1 239.6h60.5l.3-.4zM8.9 239.2h61l-60.8 .4zM8.9 239.2l.2 .4z"/>
<path d="M69.9 239.6h60.6l.3-.4zM69.6 239.2h61.2l-60.9 .4zM69.6 239.2l.3 48.7v-48.3zM69.6 239.2l.3 48.7-.3 .1zM69.6 288l.3-.1z"/>
<path d="M130.8 239.6h60.5l.4-.4zM130.5 239.2h61.2l-60.9 .4zM130.5 239.2l.3 48.7v-48.3zM130.5 239.2l.3 48.7-.3 .1zM130.5 288l.3-.1z"/>
<path d="M191.7 239.6h92.6l.4-.4zM191.3 239.2h93.4l-93 .4zM191.3 239.2l.4 48.7v-48.3zM191.3 239.2l.4 48.7-.4 .1zM191.3 288l.4-.1z"/>
<path d="M284.7 239.6h63.6l.3-.4zM284.3 239.2h64.3l-63.9 .4zM284.3 239.2l.4 48.7v-48.3zM284.3 239.2l.4 48.7-.4 .1zM284.3 288l.4-.1z"/>
<path d="M404.7 239.2l-.3 .4 .3 48.4zM404.4 239.6l.3 48.4-.3-.1zM404.4 287.9l.3 .1z"/>
<path d="M191.3 277.3l.4 .4 93-.4zM191.7 277.7l93-.4-.4 .4zM284.7 277.3l-.4 .4 .4 10.3zM284.3 277.7l.4 10.3-.4-.1zM284.3 287.9l.4 .1z"/>
<path d="M191.3 277.7h93.4l-.4-.4zM191.3 277.7l.4-.4h92.6zM191.3 267.5v10.2l.4-.4zM191.3 267.5l.4 .4v9.4zM191.3 267.5l.4 .4 93-.4zM191.7 267.9l93-.4-.4 .4zM284.7 267.5l-.4 .4 .4 9.8zM284.3 267.9l.4 9.8-.4-.4z"/>
<path d="M383.1 277.3l.3 .4 11.7-.4zM383.4 277.7l11.7-.4-.4 .4zM394.7 277.7l.4 10.3v-10.7zM394.7 277.7l.4 10.3-.4-.1zM394.7 287.9l.4 .1z"/>
<path d="M348.5 277.7h34.8v-.4zM348.5 277.3h34.8l-34.8 .4z"/>
<path d="M394.7 277.3l.4 .4 9.6-.4zM395.1 277.7l9.6-.4-.3 .4zM404.7 277.3l-.3 .4 .3 10.3zM404.4 277.7l.3 10.3-.3-.1zM404.4 287.9l.3 .1z"/>
<path d="M9.1 9.4l-.2 278.6 .2-.1zM8.9 9.3l.2 .1-.2 278.6z"/>
<path d="M9.1 239.6l-.2 48.4 .2-.1zM8.9 239.4l.2 .2-.2 48.4z"/>
<path d="M9.1 287.9l60.7 .1-.2-.1zM9.1 287.9l60.7 .1h-60.9z"/>
<path d="M69.6 287.9l.3 .1zM69.9 239.2v48.8l-.3-.1zM69.9 239.2l-.3 .4v48.3z"/>
<path d="M69.9 287.9l60.7 .1-.1-.1zM69.9 287.9l60.7 .1h-60.8z"/>
<path d="M130.5 287.9l.3 .1zM130.8 239.2v48.8l-.3-.1zM130.8 239.2l-.3 .4v48.3z"/>
<path d="M130.8 287.9l60.7 .1-.2-.1zM130.8 287.9l60.7 .1h-60.9z"/>
<path d="M191.3 287.9l.4 .1zM191.7 239.2v48.8l-.4-.1zM191.3 239.6v48.3l.4-48.7z"/>
<path d="M191.7 287.9l92.8 .1-.2-.1zM191.7 287.9l92.8 .1h-93z"/>
<path d="M284.3 287.9l.4 .1zM284.7 239.2v48.8l-.4-.1zM284.7 239.2l-.4 .4v48.3z"/>
<path d="M191.5 288h93l-.2-.1zM191.5 288l.2-.1h92.6zM191.3 288l.4-.1zM191.7 277.7v10.2l-.4 .1zM191.3 277.3v10.7l.4-10.3z"/>
<path d="M284.7 287.9l63.8 .1-.2-.1zM284.7 287.9l63.8 .1h-64z"/>
<path d="M348.3 287.9l.3 .1zM348.6 239.2v48.8l-.3-.1zM348.6 239.2l-.3 .4v48.3z"/>
<path d="M383.3 288h11.6l-.2-.1zM383.4 287.9h11.3l-11.4 .1zM383.1 288l.3-.1zM383.4 277.7v10.2l-.3 .1zM383.1 277.3v10.7l.3-10.3z"/>
<path d="M8.9 288h395.7l-.2-.1zM8.9 288l.2-.1h395.3zM8.9 239.4v48.6l.2-.1zM8.9 239.4l.2 .2v48.3z"/>
<path d="M394.9 288h9.7l-.2-.1zM394.9 288l.2-.1h9.3zM394.7 288l.4-.1zM395.1 277.7v10.2l-.4 .1zM394.7 277.3v10.7l.4-10.3z"/>
<path d="M9.1 287.9l401.8 .1-.2-.1zM9.1 287.9l401.8 .1h-402z"/>
<path d="M404.7 287.9l6.2 .1-.2-.1zM404.7 287.9l6.2 .1h-6.3z"/>
<path d="M404.6 288h6.3l-.2-.1zM404.7 287.9h6l-6.1 .1zM404.4 288l.3-.1zM404.7 205.3v82.6l-.3 .1zM404.4 205v83l.3-82.7z"/>
</g>
<g font-size="4.2">
<text x="28.6" y="58.3">DETAIL A - LEAD CAP</text>
<text x="40.3" y="63.3">Scale 1:20</text>
<text x="282.3" y="104">DETAIL D - PERMANENT</text>
<text x="289.3" y="109.1">CLIMBING STEPS</text>
<text x="297" y="114.1">Scale 1:20</text>
<text x="161" y="163.3">A</text>
<text x="161" y="189.2">A</text>
<text x="22.1" y="197.4">DETAIL B - FALL ARREST SYSTEM</text>
<text x="119.1" y="196">DETAIL C - FALL ARREST</text>
<text x="183.9" y="196">VIEW A-A</text>
<text x="293.7" y="193.9">DETAIL E - REMOVABLE</text>
<text x="46.7" y="202.4">Scale 1:20</text>
<text x="123.3" y="201.1">ATTACHMENT POINT</text>
<text x="183.5" y="201">Scale 1:20</text>
<text x="300.4" y="198.9">CLIMBING STEPS</text>
<text x="309.2" y="204">Scale 1:5</text>
<text x="134.7" y="206.1">Scale 1:20</text>
<text x="287.2" y="252.5">EAST DEAN</text>
<text x="351.1" y="254">EAST DEAN</text>
<text x="287.3" y="262.5">GENERAL ARRANGEMENT</text>
<text x="351.1" y="259.1">EAST SUSSEX</text>
<text x="287.3" y="267.5">SHEET 3 OF 3</text>
<text x="351.1" y="264.1">BN20 0JZ</text>
<text x="351.6" y="285.7">140649</text>
<text x="385.6" y="285.7">200</text>
<text x="397.4" y="285.7">02</text>
</g>
<g font-size="3.5">
<text x="409" y="89.4" transform="rotate(-90 409 89.4)">ALL SCALES AS SHOWN WHEN PRINTED AT A3</text>
<text x="409" y="286.3" transform="rotate(-90 409 286.3)">ALL SCALES AS SHOWN WHEN PRINTED AT A3</text>
</g>
<g font-size="2.8">
<text x="271.1" y="266.3">BY</text>
<text x="276.4" y="266.3">DATE</text>
<text x="233.9" y="271.1">AM</text>
<text x="259" y="271.1">MP</text>
<text x="279.3" y="271.1">JBT</text>
<text x="230.4" y="276">01/05/18</text>
<text x="252.7" y="276">01/05/18</text>
<text x="272.6" y="276">01/05/18</text>
</g>
<g font-size="2.5">
<text x="194.5" y="258.6">02</text>
<text x="194.7" y="262">01</text>
<text x="223.3" y="258.6">DETAIL A UPDATED</text>
<text x="227.5" y="262">FIRST ISSUE</text>
<text x="193.3" y="266.2">REV</text>
<text x="232.6" y="266.2">REV</text>
<text x="192" y="275">WHEN PRINTED AT A3</text>
<text x="194.2" y="272">SCALE AS SHOWN</text>
<text x="193.3" y="280.3">ALL DIMENSIONS IN mm UNLESS OTHERWISE STATED.</text>
<text x="193.2" y="286.3">OTHER RELEVANT DRAWINGS.</text>
<text x="193.3" y="283.3">THIS DRAWING TO BE READ IN CONJUNCTION WITH</text>
</g>
<g font-size="2.1">
<text x="57.9" y="16.7" transform="rotate(-90 57.9 16.7)">50</text>
<text x="37.4" y="20.7" transform="rotate(70 37.4 20.7)">30°</text>
<text x="43.4" y="38.9" transform="rotate(-14 43.4 38.9)">Ø 212-273</text>
<text x="302.6" y="46.5">FACE C-C</text>
<text x="40.8" y="48.2">MATL.:</text>
<text x="40.8" y="50.7">FINISH:</text>
<text x="40.8" y="53.2">FORM:</text>
<text x="49.9" y="53.2">4 WAY PYRAMID / CONE</text>
<text x="49.9" y="48.2">3mm THK LEAD</text>
<text x="50" y="50.7">NATURAL</text>
<text x="320.4" y="48">TBS-P</text>
<text x="295.9" y="58.3">150</text>
<text x="314.9" y="58.3">150</text>
<text x="337.8" y="64.8">ALL STEP BOLTS TO BE CUT ON</text>
<text x="337.6" y="69.8">BEYOND THE NUT WHEN</text>
<text x="337.7" y="67.3">SITE TO EXTEND MAX 10mm</text>
<text x="320.4" y="77.7">TBS-P</text>
<text x="337.6" y="74.9">DETAIL ABOVE</text>
<text x="337.7" y="72.3">TIGHTENED, EXCLUDING THE</text>
<text x="25" y="80.9">FACE C-C</text>
<text x="61.9" y="80.9">FACE A-A</text>
<text x="337.6" y="82.3">NOTE:</text>
<text x="288.6" y="88.2">10</text>
<text x="318.3" y="88.2">150</text>
<text x="337.6" y="87.3">ENDS TO BE TREATED WITH</text>
<text x="337.6" y="89.9">METAFLUX 70-40 ZINC PASTE</text>
<text x="337.7" y="84.8">ALL SITE DRILLED HOLE/CUT</text>
<text x="32.9" y="93.9" transform="rotate(-90 32.9 93.9)">350</text>
<text x="337.6" y="92.4">FOLLOWED BY 1 COAT OF</text>
<text x="337.6" y="94.9">7-42 ZINC ALU OR 70-16</text>
<text x="337.7" y="97.4">ALUMINIUM SPRAY</text>
<text x="409.9" y="101" transform="rotate(-90 409.9 101)">10cm</text>
<text x="409.9" y="109.6" transform="rotate(-90 409.9 109.6)">9cm</text>
<text x="18.5" y="114">TOP ACNHOR</text>
<text x="61.1" y="116.3">2No M12 GRADE 8.8</text>
<text x="61.1" y="118.9">THREADED BAR WITH NUTS,</text>
<text x="409.9" y="119.5" transform="rotate(-90 409.9 119.5)">8cm</text>
<text x="61" y="121.4">LOCK NUTS, WASHERS &amp; Ø50</text>
<text x="61.1" y="123.9">WASHER ON BACK</text>
<text x="409.9" y="129.3" transform="rotate(-90 409.9 129.3)">7cm</text>
<text x="19.9" y="143.7">WIRE GUIDE</text>
<text x="64.8" y="142.1">1No M12 GRADE 8.8</text>
<text x="346.6" y="141.4">7mm THICK (SHALLOW)</text>
<text x="346.6" y="143.9">GRADE 8.8 NUT</text>
<text x="409.9" y="139.1" transform="rotate(-90 409.9 139.1)">6cm</text>
<text x="64.8" y="147.2">LOCK NUTS, WASHERS &amp; Ø50</text>
<text x="64.9" y="144.6">THREADED BAR WITH NUTS,</text>
<text x="65" y="149.7">WASHER ON BACK</text>
<text x="409.9" y="148.9" transform="rotate(-90 409.9 148.9)">5cm</text>
<text x="13.8" y="160.2">BOTTOM ANCHOR</text>
<text x="409.9" y="158.6" transform="rotate(-90 409.9 158.6)">4cm</text>
<text x="65" y="163.1">FALL ARREST SYSTEM:</text>
<text x="65" y="165.6">Latchway 'ManSafe'</text>
<text x="171.4" y="163.7">FACE B-B</text>
<text x="205.3" y="163.7">FACE D-D</text>
<text x="318.3" y="163.7" transform="rotate(-90 318.3 163.7)">85</text>
<text x="65" y="170.6">INSTALATION METHOD:</text>
<text x="65" y="173.2">REFER TO MANUFACTURER'S</text>
<text x="171.6" y="169.3">TPB-C</text>
<text x="345.3" y="171.9">'MonoStep'</text>
<text x="409.9" y="168.6" transform="rotate(-90 409.9 168.6)">3cm</text>
<text x="24.2" y="176.3" transform="rotate(-90 24.2 176.3)">850 AGL</text>
<text x="65" y="175.7">REQUIREMENTS</text>
<text x="337.1" y="179.9">M12 GRADE 8.8</text>
<text x="345.2" y="174.4">REMOVABLE STEP</text>
<text x="409.9" y="178.3" transform="rotate(-90 409.9 178.3)">2cm</text>
<text x="139.4" y="183.9">FACE B-B</text>
<text x="286.6" y="183.5">TBP-S-R</text>
<text x="337.2" y="182.4">THREADED ROD</text>
<text x="409.9" y="188.3" transform="rotate(-90 409.9 188.3)">1cm</text>
<text x="409.9" y="198" transform="rotate(-90 409.9 198)">0cm</text>
<text x="287.3" y="243.9">TITLE</text>
<text x="351.2" y="243.9">SITE ADDRESS</text>
<text x="271.5" y="261.9">AM</text>
<text x="271.5" y="258.4">AM</text>
<text x="276.1" y="261.9">01/05/18</text>
<text x="276.1" y="258.4">08/05/18</text>
<text x="220.8" y="271.1">DRAWN</text>
<text x="243.5" y="271.1">CHECKED</text>
<text x="265.9" y="271.1">APPROVED</text>
<text x="220.8" y="276">DATE</text>
<text x="243" y="276">DATE</text>
<text x="265.2" y="276">DATE</text>
<text x="352.1" y="281.6">ARQIVA REF.</text>
<text x="384.8" y="281.6">DRG No.</text>
<text x="397.5" y="281.6">REV</text>
</g>
</svg>
